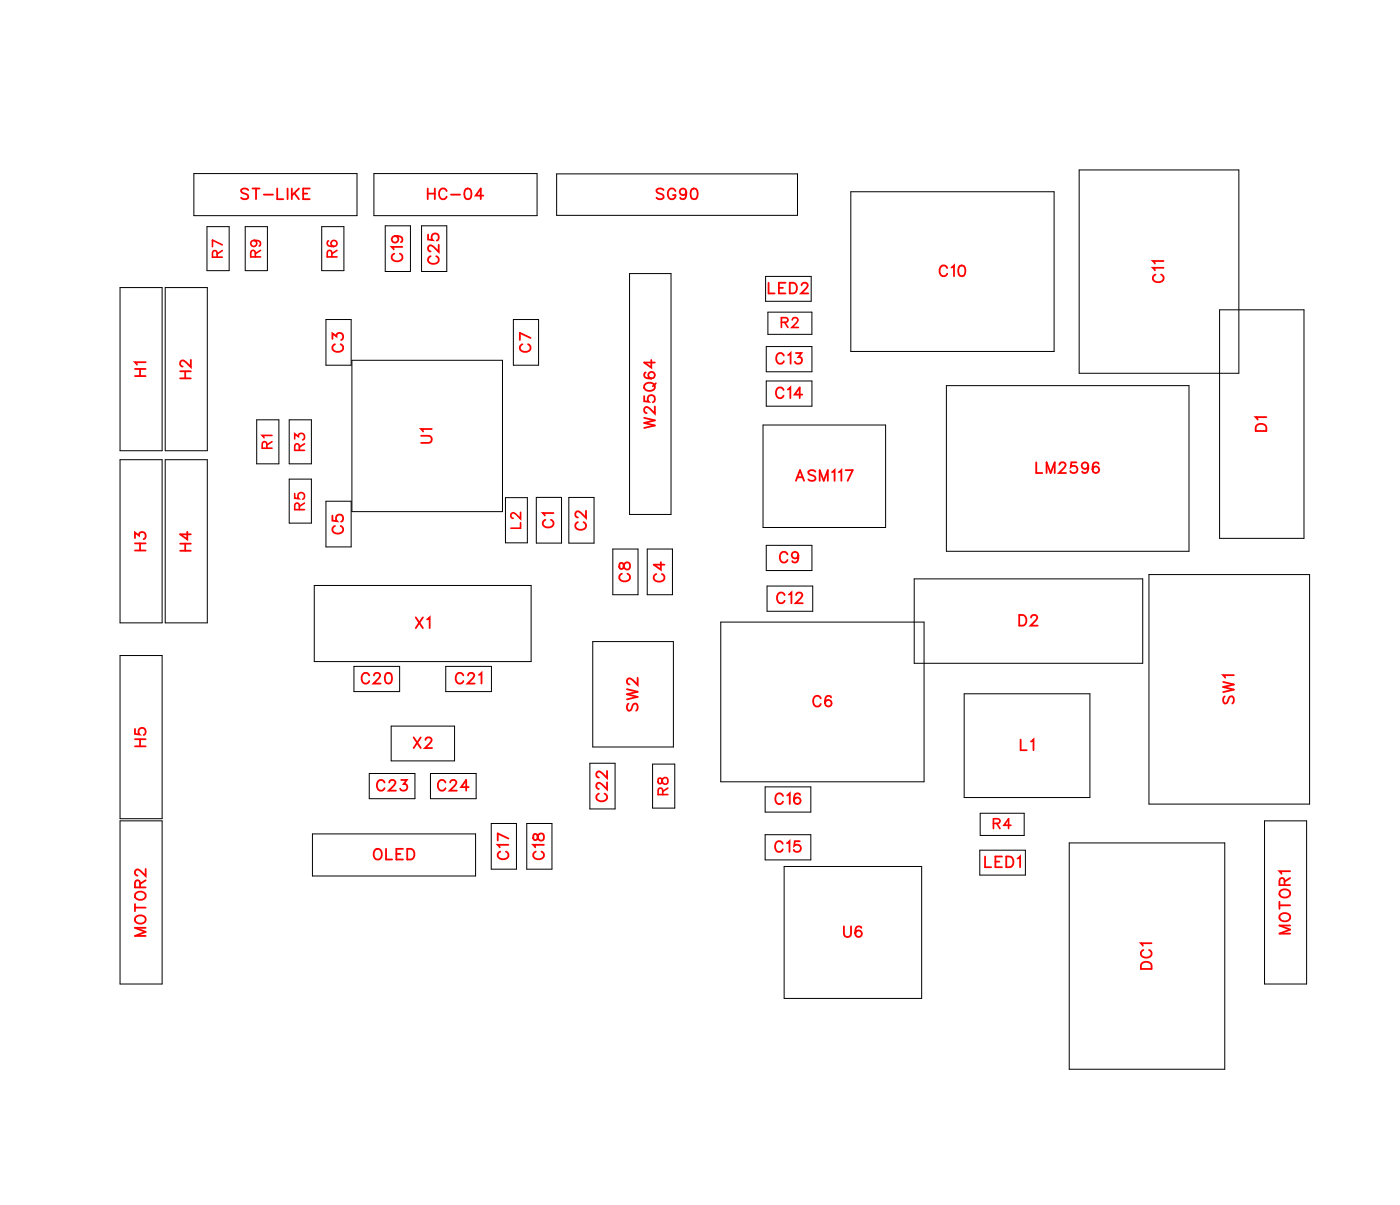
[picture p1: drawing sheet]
<svg xmlns="http://www.w3.org/2000/svg" width="93mm" height="80mm" viewBox="0 0 93 80" stroke-linecap="round" stroke-linejoin="round" font-family="sans-serif">
<g fill="none" stroke="#000" stroke-width=".07">
<path d="M8 19.1h2.8v10.8h-2.8zM11 19.1h2.8v10.8h-2.8zM12.9 11.5h10.8v2.8h-10.8zM13.7 15h1.5v3h-1.5zM16.3 15h1.5v3h-1.5zM21.4 15h1.4v3h-1.4zM24.8 11.5h10.9v2.8h-10.9zM25.6 15h1.7v3h-1.7zM28 15h1.7v3h-1.7zM37 11.5h16v2.8h-16zM41.8 18.2h2.8v16h-2.8zM50.8 18.4h3.1v1.6h-3.1z"/>
<path d="M56.5 12.7h13.5v10.6h-13.5zM71.7 11.3h10.6v13.5h-10.6zM8 30.5h2.8v10.9h-2.8zM11 30.5h2.8v10.9h-2.8zM17 27.9h1.5v2.9h-1.5zM19.2 31.8h1.5v2.9h-1.5zM19.2 27.9h1.5v2.9h-1.5zM20.9 38.9h14.4v5h-14.4zM21.6 33.3h1.7v3h-1.7zM21.6 21.2h1.7v3.1h-1.7zM23.4 23.9h10v10.1h-10zM33.6 33h1.4v3h-1.4z"/>
<path d="M34.1 21.2h1.7v3.1h-1.7zM35.6 33h1.7v3.1h-1.7zM37.8 33h1.6v3.1h-1.6zM40.7 36.5h1.7v3h-1.7zM43 36.5h1.7v3h-1.7zM50.7 28.2h8.1v6.8h-8.1zM50.9 23h3v1.7h-3zM50.9 25.3h3v1.7h-3zM50.9 36.2h3v1.7h-3zM50.9 38.9h3.1v1.7h-3.1zM51 20.7h2.9v1.5h-2.9zM60.7 38.4h15.2v5.6h-15.2z"/>
<path d="M62.8 25.6h16.2v11h-16.2zM76.3 38.2h10.7v15.2h-10.7zM81 20.6h5.6v15.1h-5.6zM8 54.5h2.8v10.8h-2.8zM8 43.5h2.8v10.9h-2.8zM20.7 55.4h10.9v2.8h-10.9zM23.5 44.2h3v1.7h-3zM24.5 51.4h3.1v1.6h-3.1zM26 48.2h4.2v2.3h-4.2zM28.6 51.4h3v1.6h-3zM29.6 44.2h3v1.7h-3zM32.6 54.7h1.7v3h-1.7z"/>
<path d="M35 54.7h1.7v3h-1.7zM39.2 50.7h1.6v3h-1.6zM39.4 42.6h5.3v7h-5.3zM43.3 50.7h1.5v3h-1.5zM47.9 41.3h13.5v10.6h-13.5zM50.8 52.2h3v1.7h-3zM50.8 55.4h3v1.7h-3zM52.1 57.5h9.1v8.8h-9.1zM64 46.1h8.4v6.9h-8.4zM65.1 56.5h3v1.6h-3zM65.1 54h2.9v1.5h-2.9zM71 56h10.3v15h-10.3z"/>
<path d="M84 54.5h2.8v10.8h-2.8z"/>
</g>
<g fill="none" stroke="#f00" stroke-width=".11">
<path d="M14.4 17.1v-.4h-.2l-.1 .4h.7M14.8 16.6l-.4 .3M14.8 16.3l-.7-.4v.5M16.9 16a.2 .2 0 0 1 .1 .2 .2 .2 0 0 1-.3 .1 .2 .2 0 0 1 0-.3h.2a.31 .31 0 0 1 .4 .2l-.1 .1M17 17.1l-.1-.4h-.2l-.1 .4h.7M17.3 16.6l-.3 .2M21.8 16a.32 .32 0 0 0 .2 .4 .32 .32 0 0 0 .4-.2 .2 .2 0 0 0-.2-.2 .2 .2 0 0 0-.2 .1 .2 .2 0 0 0 .2 .3M22 17.1v-.4h-.2l-.1 .4h.7M22.4 16.6l-.4 .2M17.7 29.8v-.4h-.2l-.1 .4h.7M18.1 28.9h-.7l.1 .2M18.1 29.3l-.4 .2"/>
<path d="M19.6 32.8v.3h.2a.23 .23 0 0 1 0-.3 .23 .23 0 0 1 .4 0 .23 .23 0 0 1-.1 .3M19.6 29.1v-.3l.2 .2a.22 .22 0 0 1 .4-.2 .22 .22 0 0 1-.1 .4M19.9 33.8l-.1-.3-.2-.1v.4h.6M19.9 29.9l-.1-.4h-.2v.4h.6M20.2 33.4l-.3 .2M20.2 29.5l-.3 .2M34.6 34v.4l-.6-.4-.1 .3 .2 .1M34.6 34.7v.4h-.7M51.9 21.4h.4v-.2l-.4-.1v.6M52.1 21.4l.2 .3M52.6 21.2l.1-.1 .3 .1-.4 .5h.4M43.7 51.7v.3h.2l.2-.4a.22 .22 0 0 1 .3 .3 .22 .22 0 0 1-.3 .2l-.1-.1-.1-.3z"/>
<path d="M44 52.8v-.4h-.2l-.1 .4h.7M44.4 52.3l-.4 .2M66 54.7l.3-.1 .1-.2h-.4v.6M66.2 54.7l.2 .3M67.1 54.8h-.4l.3-.4v.6"/>
</g>
<g fill="none" stroke="#f00" stroke-width=".12">
<path d="M16.5 12.6l-.2-.1-.3 .1 .1 .2 .4 .2v.1l-.2 .1-.3-.1M16.8 12.5h.4M17 12.5v.7M17.5 12.9h.6M18.4 12.5v.7h.4M19.1 12.5v.7M19.4 12.5v.7M19.5 12.8l.3 .4M19.8 12.5l-.4 .5M20.1 12.9h.3M20.6 12.5h-.5v.7h.5M26.2 16.8a.26 .26 0 0 0-.2 .3 .26 .26 0 0 0 .3 .2h.2a.26 .26 0 0 0 .2-.2 .26 .26 0 0 0-.1-.3"/>
<path d="M26.2 15.7a.22 .22 0 0 1 .2 .3 .22 .22 0 0 1-.3 .1 .22 .22 0 0 1 0-.4h.1a.34 .34 0 0 1 .5 .2l-.1 .2M26.7 16.4h-.7l.1 .2M28.4 12.9h.5M28.4 12.5v.7M28.4 15.6v.3h.3a.25 .25 0 0 1 0-.3 .25 .25 0 0 1 .4 0 .25 .25 0 0 1-.1 .4M28.6 17a.26 .26 0 0 0-.2 .3 .26 .26 0 0 0 .3 .2h.2a.26 .26 0 0 0 .2-.2 .26 .26 0 0 0-.1-.3M28.9 12.5v.7M29.1 16.3v.4l-.3-.3-.2-.1-.2 .1v.2l.2 .1M29.7 12.7a.26 .26 0 0 0-.3-.2 .26 .26 0 0 0-.2 .3v.2a.26 .26 0 0 0 .2 .2 .26 .26 0 0 0 .3-.1M29.9 12.9h.7M30.9 12.6l.1-.1a.37 .37 0 0 1 .3 .4 .37 .37 0 0 1-.3 .3 .45 .45 0 0 1-.1-.6zM32.1 13h-.5l.3-.5v.7"/>
<path d="M44.1 12.6l-.2-.1-.3 .1 .1 .2 .4 .2v.1l-.2 .1-.3-.1M44.9 12.7a.26 .26 0 0 0-.3-.2 .26 .26 0 0 0-.3 .3v.2a.25 .25 0 0 0 .3 .2 .25 .25 0 0 0 .3-.2h-.2M45.6 12.8a.22 .22 0 0 1-.3 .1 .22 .22 0 0 1-.1-.3 .22 .22 0 0 1 .3 0l.1 .2a.34 .34 0 0 1-.3 .4l-.1-.1M46 12.6l.1-.1a.37 .37 0 0 1 .2 .4 .37 .37 0 0 1-.2 .3 .45 .45 0 0 1-.1-.6zM51 18.8v.7h.4M51.7 19.1h.3M52.2 18.8h-.5v.7h.5M52.4 18.8h.3a.38 .38 0 0 1 .2 .3 .38 .38 0 0 1-.2 .4h-.3zM53.2 18.9l.2-.1h.1l.1 .1-.1 .2-.3 .4h.5M62.9 17.8a.26 .26 0 0 0-.3-.2 .26 .26 0 0 0-.2 .3v.2a.26 .26 0 0 0 .2 .2 .26 .26 0 0 0 .3-.1M63.2 17.8l.1-.2v.7M63.7 17.7l.1-.1a.37 .37 0 0 1 .3 .4 .37 .37 0 0 1-.3 .3 .45 .45 0 0 1-.1-.6z"/>
<path d="M76.7 18.2a.26 .26 0 0 0-.1 .3 .26 .26 0 0 0 .2 .2h.2a.26 .26 0 0 0 .3-.2 .26 .26 0 0 0-.2-.3M77.3 17.8h-.7l.1 .1M77.3 17.3h-.7l.1 .2M9 35.7v-.3l.2 .2a.24 .24 0 0 1 .4-.2 .24 .24 0 0 1-.1 .4M9 25h.7M9 24.5h.7M9 36.6h.7M9 36.1h.7M9.3 24.5v.5M9.3 36.1v.5M9.7 24.1h-.7l.1 .1M12 25.1h.7"/>
<path d="M12 24.7h.7M12 36.1h.7M12 36.6h.7M12.3 24.7v.4M12.3 36.1v.5M12.4 35.3v.5l-.4-.3h.7M12.7 23.9v.5l-.4-.4-.2-.1-.1 .2v.1l.1 .1M22.1 22.5v-.4l.2 .2a.24 .24 0 0 1 .4-.1 .24 .24 0 0 1-.1 .4M22.1 34.2v.4h.3a.25 .25 0 0 1 0-.4 .25 .25 0 0 1 .3 .1 .25 .25 0 0 1-.1 .3M22.2 22.9a.26 .26 0 0 0-.1 .3 .26 .26 0 0 0 .2 .2h.2a.26 .26 0 0 0 .3-.2 .26 .26 0 0 0-.2-.3M22.2 34.9a.26 .26 0 0 0-.1 .3 .26 .26 0 0 0 .2 .2h.2a.26 .26 0 0 0 .3-.2 .26 .26 0 0 0-.2-.3M28 28.9h.5l.2 .2-.1 .3h-.6"/>
<path d="M28.7 28.5h-.7l.1 .2M34.7 22.9a.26 .26 0 0 0-.2 .3 .26 .26 0 0 0 .3 .2h.2a.26 .26 0 0 0 .2-.2 .26 .26 0 0 0-.1-.3M35.2 22.4l-.7-.3v.5M36.2 34.5a.26 .26 0 0 0-.2 .3 .26 .26 0 0 0 .3 .2h.2a.26 .26 0 0 0 .3-.2 .26 .26 0 0 0-.2-.3M36.8 34.1h-.8l.2 .1M38.4 34.7a.26 .26 0 0 0-.2 .3 .26 .26 0 0 0 .3 .2h.1a.26 .26 0 0 0 .3-.2 .26 .26 0 0 0-.2-.3M38.9 33.9v.5l-.3-.3-.3-.1-.1 .1v.1l.2 .2M41.2 37.4v.3l.1 .1 .3-.5a.24 .24 0 0 1 .2 .3 .24 .24 0 0 1-.2 .2l-.1-.1-.1-.3zM41.3 38.1a.26 .26 0 0 0-.2 .3 .26 .26 0 0 0 .3 .2h.2a.26 .26 0 0 0 .2-.2 .26 .26 0 0 0-.1-.3M42.8 26.3v.3l.3 .1a.25 .25 0 0 1 0-.4 .25 .25 0 0 1 .3 0 .25 .25 0 0 1 0 .4M42.8 27.7l.7 .2-.7 .2 .7 .2-.7 .1M42.9 25.5a.35 .35 0 0 1 .4-.1 .35 .35 0 0 1 .2 .4 .33 .33 0 0 1-.5 .2 .33 .33 0 0 1-.1-.5z"/>
<path d="M42.9 24.7l-.1 .1a.35 .35 0 0 0 .3 .4 .35 .35 0 0 0 .4-.3 .22 .22 0 0 0-.2-.2 .22 .22 0 0 0-.3 .2 .22 .22 0 0 0 .2 .2M43.2 23.9v.5l-.4-.3h.7M43.5 27v.5l-.4-.4-.2-.1-.1 .2v.1l.1 .1M43.6 25.5l-.2 .2M43.6 38.1a.26 .26 0 0 0-.2 .3 .26 .26 0 0 0 .3 .2h.2a.26 .26 0 0 0 .2-.2 .26 .26 0 0 0-.1-.3M43.9 37.3v.5l-.5-.3h.7M52 25.9a.26 .26 0 0 0-.3-.2 .26 .26 0 0 0-.2 .3v.2a.26 .26 0 0 0 .2 .2 .26 .26 0 0 0 .3-.1M52.1 23.6a.26 .26 0 0 0-.3-.2 .26 .26 0 0 0-.3 .3v.2a.26 .26 0 0 0 .3 .3 .26 .26 0 0 0 .3-.2M52.1 39.5a.26 .26 0 0 0-.3-.2 .26 .26 0 0 0-.2 .3v.2a.26 .26 0 0 0 .2 .3 .26 .26 0 0 0 .3-.2M52.3 36.8a.26 .26 0 0 0-.3-.2 .26 .26 0 0 0-.2 .3v.2a.26 .26 0 0 0 .2 .3 .26 .26 0 0 0 .3-.2M52.3 25.9l.2-.2v.7M52.3 23.6l.2-.2v.8"/>
<path d="M52.4 39.5l.2-.2v.8M52.9 23.4h.3l-.2 .3a.24 .24 0 0 1 .2 .4 .24 .24 0 0 1-.4-.1M52.9 31.9l.2-.7 .3 .7M52.9 39.5l.1-.2h.1l.2 .2-.1 .2-.4 .4h.5M53 31.7h.3M53 36.9a.22 .22 0 0 1-.3 .2 .22 .22 0 0 1-.1-.4 .22 .22 0 0 1 .4 0v.2a.34 .34 0 0 1-.3 .5l-.1-.1M53.3 26.2h-.5l.3-.5v.7M54.1 31.3l-.1-.1-.3 .1v.2l.4 .2v.1l-.1 .1-.3-.1M54.4 31.9v-.7l.3 .7 .3-.7v.7M55.3 31.4l.1-.2v.7M55.7 31.4l.2-.2v.7M56.2 31.2h.4l-.3 .7"/>
<path d="M68.8 30.7v.7h.4M69.5 31.4v-.7l.3 .7 .2-.7v.7M70.4 30.9l.1-.2h.1l.2 .1-.1 .3-.4 .3h.5M71.5 30.7h-.4v.3a.25 .25 0 0 1 .4 0 .25 .25 0 0 1-.1 .4 .25 .25 0 0 1-.3-.1M72.3 30.9a.22 .22 0 0 1-.3 .2 .22 .22 0 0 1-.1-.3 .22 .22 0 0 1 .3 0l.1 .1a.34 .34 0 0 1-.3 .5l-.1-.1M73 30.8l-.1-.1a.35 .35 0 0 0-.4 .3 .35 .35 0 0 0 .3 .4 .22 .22 0 0 0 .2-.2 .22 .22 0 0 0-.2-.2 .22 .22 0 0 0-.2 .2M83.5 28.2l.2-.1 .3 .1 .1 .4h-.7zM84.1 27.7h-.7l.1 .2M9 48.4v.3l.3 .1a.25 .25 0 0 1 0-.4 .25 .25 0 0 1 .3 0 .25 .25 0 0 1-.1 .4M9 49.6h.7M9 49.1h.7M9.1 59.3a.35 .35 0 0 1 .4-.1 .35 .35 0 0 1 .1 .4 .33 .33 0 0 1-.4 .1 .33 .33 0 0 1-.1-.4z"/>
<path d="M9.3 58.9v-.4h-.3v.4h.7M9.3 49.1v.5M9.7 57.7v.5l-.4-.4-.2-.1-.1 .2v.1l.1 .1M9.7 58.5l-.4 .2M24.5 44.9a.26 .26 0 0 0-.3-.2 .26 .26 0 0 0-.2 .3v.1a.26 .26 0 0 0 .2 .3 .26 .26 0 0 0 .3-.2M24.8 44.9l.2-.2h.1l.1 .1-.1 .3-.3 .3h.5M24.9 56.5v-.1a.33 .33 0 0 1 .5 .3 .33 .33 0 0 1-.5 .3l-.1-.2zM25.5 52a.26 .26 0 0 0-.3-.2 .26 .26 0 0 0-.2 .3v.1a.26 .26 0 0 0 .2 .3 .26 .26 0 0 0 .3-.2M25.6 56.4v.7h.4M25.7 44.7h.1a.37 .37 0 0 1 .2 .3 .37 .37 0 0 1-.2 .4 .45 .45 0 0 1-.1-.7zM25.9 52l.1-.2h.1l.2 .1-.1 .3-.4 .3h.5M26.3 56.7h.3"/>
<path d="M26.6 51.8h.4l-.2 .3a.24 .24 0 0 1 .2 .3 .24 .24 0 0 1-.4 0M26.8 56.4h-.5v.7h.5M27 56.4h.3a.38 .38 0 0 1 .2 .3 .38 .38 0 0 1-.2 .4h-.3zM27.5 49l.4 .7M27.6 41l.5 .7M27.9 49l-.4 .7M28.1 41l-.5 .7M28.3 49.1l.1-.1h.1l.2 .1-.1 .2-.4 .4h.5M28.4 41.1l.1-.1v.7M29.6 52a.26 .26 0 0 0-.3-.2 .26 .26 0 0 0-.2 .3v.1a.26 .26 0 0 0 .2 .3 .26 .26 0 0 0 .3-.2M29.9 52l.1-.2h.2l.1 .1-.1 .3-.3 .3h.4M30.8 44.9a.26 .26 0 0 0-.3-.2 .26 .26 0 0 0-.2 .3v.1a.26 .26 0 0 0 .2 .3 .26 .26 0 0 0 .3-.2"/>
<path d="M31.1 44.9l.1-.2h.2l.1 .1-.1 .3-.3 .3h.4M31.1 52.3h-.5l.4-.5v.7M31.8 44.8l.2-.1v.7M33.2 56.5a.26 .26 0 0 0-.1 .3 .26 .26 0 0 0 .2 .3h.2a.26 .26 0 0 0 .3-.3 .26 .26 0 0 0-.2-.3M33.8 56.1h-.7l.1 .2M33.8 55.7l-.7-.4v.5M35.4 55.4v.3l.2 .1 .3-.5a.24 .24 0 0 1 .2 .3 .24 .24 0 0 1-.2 .2l-.2-.1-.1-.3zM35.6 56.5a.26 .26 0 0 0-.2 .3 .26 .26 0 0 0 .3 .3h.1a.26 .26 0 0 0 .3-.3 .26 .26 0 0 0-.1-.3M36.1 56.1h-.7l.1 .2M39.8 52.7a.26 .26 0 0 0-.2 .3 .26 .26 0 0 0 .3 .2h.1a.26 .26 0 0 0 .3-.2 .26 .26 0 0 0-.2-.3M40.3 51.9v.5l-.3-.3-.3-.1-.1 .1v.1l.2 .2M40.3 51.2v.5l-.3-.4-.3-.1-.1 .2v.1l.2 .1"/>
<path d="M41.6 45.8l.7 .1-.7 .2 .7 .2-.7 .1M41.7 46.7l-.1 .2 .1 .3 .2-.1 .2-.4h.1l.1 .2-.1 .3M42.3 45v.5l-.3-.4-.2-.1-.2 .2v.1l.2 .1M52 56a.26 .26 0 0 0-.3-.1 .26 .26 0 0 0-.2 .2v.2a.26 .26 0 0 0 .2 .3 .26 .26 0 0 0 .3-.2M52 52.9a.26 .26 0 0 0-.3-.2 .26 .26 0 0 0-.2 .3v.1a.26 .26 0 0 0 .2 .3 .26 .26 0 0 0 .3-.2M52.3 56l.1-.1v.7M52.3 52.8l.1-.1v.7M53.1 55.9h-.3l-.1 .3a.25 .25 0 0 1 .4 0 .25 .25 0 0 1 0 .3 .25 .25 0 0 1-.4-.1M53.1 52.8v-.1a.35 .35 0 0 0-.4 .3 .35 .35 0 0 0 .2 .4 .22 .22 0 0 0 .3-.2 .22 .22 0 0 0-.2-.2 .22 .22 0 0 0-.3 .2M54.5 46.4a.26 .26 0 0 0-.3-.2 .26 .26 0 0 0-.2 .3v.1a.26 .26 0 0 0 .2 .3 .26 .26 0 0 0 .3-.2M55.2 46.3v-.1a.35 .35 0 0 0-.5 .3 .35 .35 0 0 0 .3 .4 .22 .22 0 0 0 .2-.2 .22 .22 0 0 0-.2-.2 .22 .22 0 0 0-.2 .2M65.4 56.9v.7h.4"/>
<path d="M66.1 57.2h.3M66.5 56.9h-.4v.7h.4M66.8 56.9h.3a.38 .38 0 0 1 .2 .3 .38 .38 0 0 1-.2 .4h-.3zM67.6 57l.1-.1v.7M67.7 40.8h.2a.38 .38 0 0 1 .3 .4 .38 .38 0 0 1-.3 .3h-.2zM67.8 49.1v.7h.4M68.5 49.2l.1-.1v.7M68.5 41l.1-.2h.1l.2 .2-.1 .2-.4 .3h.5M81.2 45.3l.7 .2-.7 .1 .7 .2-.7 .2M81.3 46.2l-.1 .2 .1 .3 .2-.1 .2-.4h.1l.1 .2-.1 .3M81.9 44.8h-.7l.2 .2M85 59.9v.5"/>
<path d="M85.1 59.1a.35 .35 0 0 1 .4 0 .35 .35 0 0 1 .1 .4 .33 .33 0 0 1-.4 .1 .33 .33 0 0 1-.1-.5zM85.3 58.8v-.4l-.3-.1v.5h.7M85.7 57.9h-.7l.1 .1M85.7 58.3l-.4 .2M9 60.3h.7M9 60v.5M9.1 60.9a.35 .35 0 0 1 .4-.1 .35 .35 0 0 1 .1 .4 .33 .33 0 0 1-.4 .1 .33 .33 0 0 1-.1-.4zM9.7 61.6h-.7l.7 .3-.7 .2h.7M56 61.5v.5l.2 .2 .3-.1v-.6M57.2 61.6v-.1a.35 .35 0 0 0-.5 .3 .35 .35 0 0 0 .3 .4 .22 .22 0 0 0 .2-.2 .22 .22 0 0 0-.2-.2 .22 .22 0 0 0-.2 .2M75.9 63.9h.1h.4l.1 .4h-.7zM75.9 63.1a.26 .26 0 0 0-.1 .3 .26 .26 0 0 0 .2 .2h.2a.26 .26 0 0 0 .3-.2 .26 .26 0 0 0-.2-.3"/>
<path d="M76.5 62.6h-.7l.1 .2M85 60.1h.7M85.1 60.7a.35 .35 0 0 1 .4 0 .35 .35 0 0 1 .1 .3 .33 .33 0 0 1-.4 .2 .33 .33 0 0 1-.1-.5zM85.7 61.5h-.7l.7 .2-.7 .3h.7"/>
</g>
<g font-size="1.2" fill="#fff">
<text x="15.9" y="13.5">ST-LIKE</text>
<text x="27" y="17.4" transform="rotate(-90 27 17.4)">C19</text>
<text x="28.3" y="13.5">HC-04</text>
<text x="29.4" y="17.6" transform="rotate(-90 29.4 17.6)">C25</text>
<text x="43.5" y="13.5">SG90</text>
<text x="23.1" y="23.4" transform="rotate(-90 23.1 23.4)">C3</text>
<text x="35.5" y="23.4" transform="rotate(-90 35.5 23.4)">C7</text>
<text x="51" y="19.8">LED2</text>
<text x="62.3" y="18.6">C10</text>
<text x="77.6" y="18.8" transform="rotate(-90 77.6 18.8)">C11</text>
<text x="10" y="25" transform="rotate(-90 10 25)">H1</text>
<text x="13" y="25.2" transform="rotate(-90 13 25.2)">H2</text>
<text x="29" y="29.5" transform="rotate(-90 29 29.5)">U1</text>
<text x="43.8" y="28.5" transform="rotate(-90 43.8 28.5)">W25Q64</text>
<text x="51.5" y="26.7">C14</text>
<text x="51.5" y="24.4">C13</text>
<text x="84.4" y="28.7" transform="rotate(-90 84.4 28.7)">D1</text>
<text x="23.1" y="35.5" transform="rotate(-90 23.1 35.5)">C5</text>
<text x="37.1" y="35.1" transform="rotate(-90 37.1 35.1)">C1</text>
<text x="39.2" y="35.2" transform="rotate(-90 39.2 35.2)">C2</text>
<text x="52.8" y="32.2">ASM117</text>
<text x="68.7" y="31.7">LM2596</text>
<text x="10" y="36.6" transform="rotate(-90 10 36.6)">H3</text>
<text x="13" y="36.6" transform="rotate(-90 13 36.6)">H4</text>
<text x="42.1" y="38.7" transform="rotate(-90 42.1 38.7)">C8</text>
<text x="44.4" y="38.7" transform="rotate(-90 44.4 38.7)">C4</text>
<text x="51.5" y="40.4">C12</text>
<text x="51.7" y="37.6">C9</text>
<text x="67.6" y="41.8">D2</text>
<text x="24" y="45.7">C20</text>
<text x="27.5" y="42">X1</text>
<text x="30.2" y="45.7">C21</text>
<text x="42.6" y="47.3" transform="rotate(-90 42.6 47.3)">SW2</text>
<text x="53.9" y="47.2">C6</text>
<text x="82.2" y="46.8" transform="rotate(-90 82.2 46.8)">SW1</text>
<text x="10" y="49.6" transform="rotate(-90 10 49.6)">H5</text>
<text x="25" y="52.8">C23</text>
<text x="27.4" y="50">X2</text>
<text x="29" y="52.8">C24</text>
<text x="40.6" y="53.3" transform="rotate(-90 40.6 53.3)">C22</text>
<text x="51.4" y="53.7">C16</text>
<text x="67.7" y="50.1">L1</text>
<text x="24.8" y="57.4">OLED</text>
<text x="34.1" y="57.1" transform="rotate(-90 34.1 57.1)">C17</text>
<text x="36.4" y="57.1" transform="rotate(-90 36.4 57.1)">C18</text>
<text x="51.4" y="56.9">C15</text>
<text x="65.4" y="57.9">LED1</text>
<text x="10" y="62.2" transform="rotate(-90 10 62.2)">MOTOR2</text>
<text x="56" y="62.5">U6</text>
<text x="76.8" y="64.4" transform="rotate(-90 76.8 64.4)">DC1</text>
<text x="86" y="62.1" transform="rotate(-90 86 62.1)">MOTOR1</text>
</g>
<g font-size="1.1" fill="#fff">
<text x="15" y="17.1" transform="rotate(-90 15 17.1)">R7</text>
<text x="17.6" y="17.1" transform="rotate(-90 17.6 17.1)">R9</text>
<text x="22.7" y="17.1" transform="rotate(-90 22.7 17.1)">R6</text>
<text x="51.8" y="22">R2</text>
<text x="18.3" y="29.8" transform="rotate(-90 18.3 29.8)">R1</text>
<text x="20.5" y="30" transform="rotate(-90 20.5 30)">R3</text>
<text x="20.5" y="33.9" transform="rotate(-90 20.5 33.9)">R5</text>
<text x="34.8" y="35.1" transform="rotate(-90 34.8 35.1)">L2</text>
<text x="44.6" y="52.8" transform="rotate(-90 44.6 52.8)">R8</text>
<text x="65.9" y="55.3">R4</text>
</g>
</svg>
